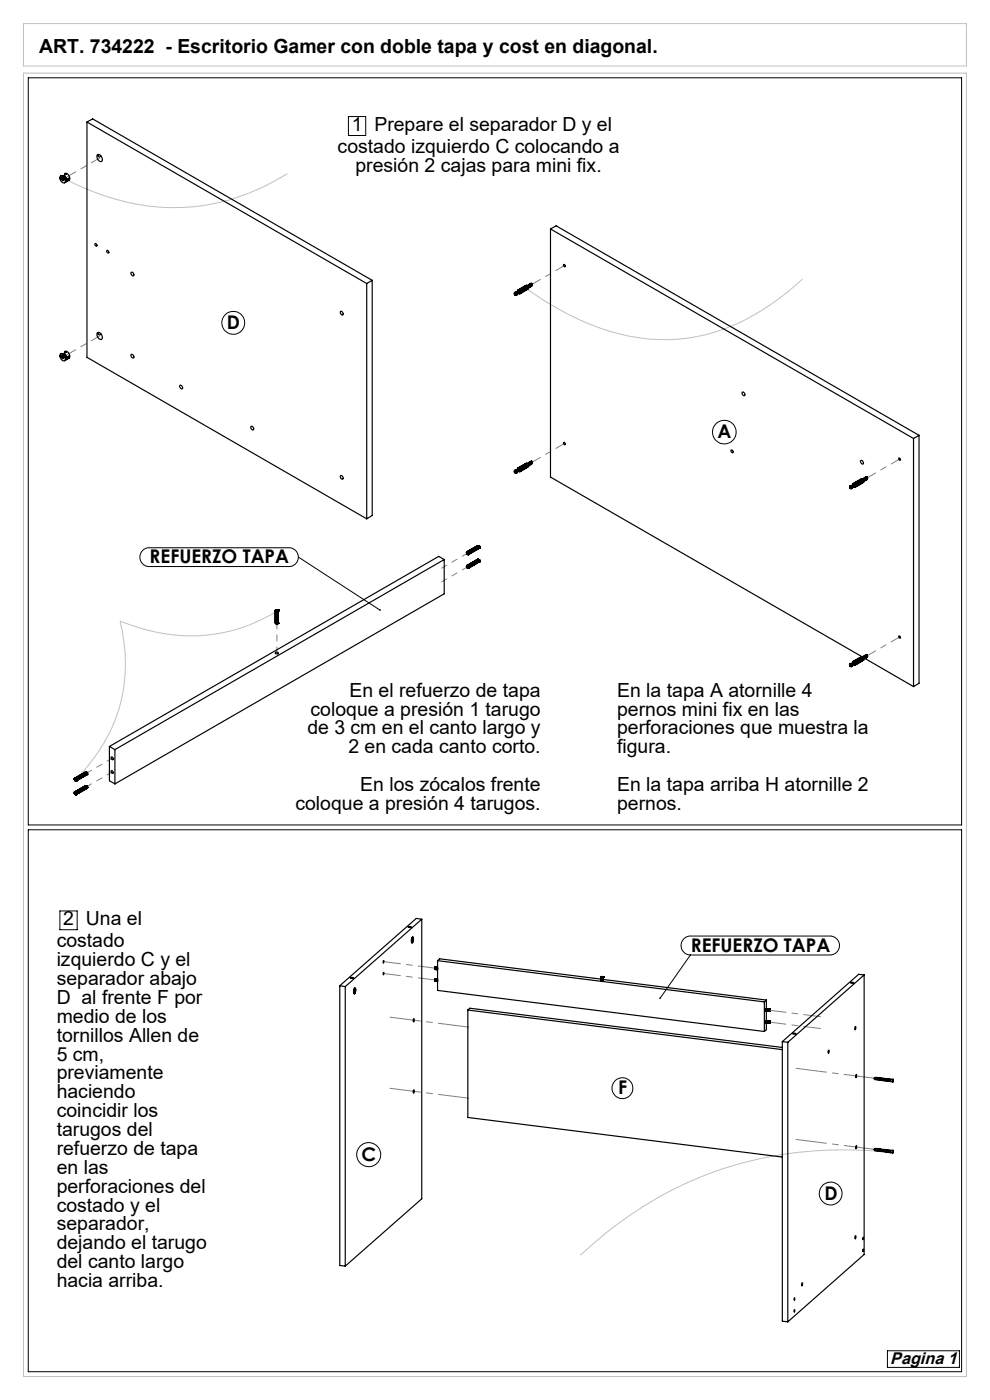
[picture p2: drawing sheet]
<svg xmlns="http://www.w3.org/2000/svg" width="210mm" height="297mm" viewBox="0 0 210 297" stroke-linecap="round" stroke-linejoin="round" font-family="sans-serif">
<path d="M5 15.5h200v276.5h-200zM5 5h200v9h-200zM61 36.8a44.1 44.1 0 0 1-40.5 4.2l-6.6-2.9M170.2 59.2a46.8 46.8 0 0 1-22.4 12.2 41.4 41.4 0 0 1-27.1-4.7 65.7 65.7 0 0 1-8.8-5.3M58.7 129.7a35.2 35.2 0 0 1-31.3 2.8l-1.9-.7a34 34 0 0 1-9.4 33.5M188.8 244.4a81.1 81.1 0 0 0-50.4 10.4 87.5 87.5 0 0 0-15.3 11.5" fill="none" stroke="#c0c0c0" stroke-width=".21"/>
<g fill="none" stroke="#000" stroke-width=".21">
<path d="M6 16.5h198v158.5h-198zM73.9 24.7h3.7v4h-3.7zM30.4 116.7l1.1-.5h29.8a1.99 1.99 0 0 1 2 2 1.99 1.99 0 0 1-2 2h-29.6a2.01 2.01 0 0 1-1.9-1.3 2.01 2.01 0 0 1 .6-2.2zM63.3 118.2l17.3 11.2M6 176h198v115h-198zM12.7 193.2h3.7v4h-3.7zM144.9 199.4a1.92 1.92 0 0 1 1.6-.8h29.6a2.01 2.01 0 0 1 2 2 2.01 2.01 0 0 1-2 2h-29.6a2.02 2.02 0 0 1-1.8-1.1 2.02 2.02 0 0 1 .2-2.1zM146.5 202.6l-6.5 9.2M188.2 286.6h15.3v3.5h-15.3z"/>
<circle cx="49.5" cy="68.5" r="2.42"/>
<circle cx="153.7" cy="91.7" r="2.5"/>
<circle cx="132" cy="230.9" r="2.22"/>
<circle cx="78.2" cy="244.9" r="2.55"/>
<circle cx="176.2" cy="253.2" r="2.42"/>
</g>
<path d="M14.2 37.5l7-4M21.2 71.3l-7 3.9M112.8 60.3l6.9-4M112.8 98.1l6.9-4M183.9 101.4l6.9-4M183.9 139.1l6.9-4" fill="none" stroke="#808080" stroke-width=".21" stroke-dasharray="15.2 1.3 1.3 1.3" stroke-dashoffset="13.2"/>
<path d="M99.2 117.4l-5.5 3.1M58.7 132.2v6.3M99.2 120.3l-5.5 3.1M18.3 166.9l5.5-3.1M18.3 164l5.5-3.1" fill="none" stroke="#808080" stroke-width=".21" stroke-dasharray="15.2 1.3 1.3 1.3" stroke-dashoffset="14"/>
<path d="M81.4 204l10.9 1.4M81.4 206.5l10.9 1.4M163.1 214.3l11 1.4M163.1 216.8l11 1.4" fill="none" stroke="#808080" stroke-width=".21" stroke-dasharray="15.2 1.3 1.3 1.3" stroke-dashoffset="11.6"/>
<path d="M82.7 215.8l16.8 2.1M82.7 230.9l16.8 2.1M185.5 228.7l-16.7-2.1M185.5 243.8l-16.7-2.1" fill="none" stroke="#808080" stroke-width=".21" stroke-dasharray="15.2 1.3 1.3 1.3" stroke-dashoffset="8.7"/>
<path d="M80.5 129.3h.2l.1 .2-.2-.1 .2 .1-.2 .1zM139.8 211.7l.3-.1 .1 .2-.3 .1 .1-.1-.1 .1z" fill="#000"/>
<g fill="none" stroke="#000" stroke-width=".25">
<path d="M12.7 37.7h.3v.3zM12.8 37.7l.2 .3M12.8 37.4a.9 .9 0 0 1 .9 .4 .9 .9 0 0 1-.1 1 1.07 1.07 0 0 1-.8-1.4zM13.1 38l.1 .1M13.2 38v.1M13.2 37.9v.1M13.2 38h-.1M13.2 38.1v.2M13.3 37.8v.5h-.1M13.3 38.2h.1M13.3 37.9l-.1 .1M13.3 38.2l-.1 .1"/>
<path d="M13.3 38l.2 .2h-.2h.2M13.3 37.8h-.1v.2M13.7 37.2l-.3 .2 .5 .7 .2-.2M13.7 37.2l.4 .7M13.7 36.9h.4l-.7 .4-.5 .1M13.7 36.9a.88 .88 0 0 1 .9 .4 .88 .88 0 0 1-.1 1M13.7 37.2v.4M13.7 36.9l.2 .1M13.7 37.7l.4 .2M13.9 38.6l.2-.2v-.4l-.4 .8M14.5 37.8l.2 .1M14.7 37.9l-.1 .3-.3 .1"/>
<path d="M14.7 37.9l-.2-.1-.2 .6-.3 .2M18.5 25.9l59.3 34.2M18.5 25.9v49.9l59.3 34.3M18.5 25.9l1.1-.7 59.4 34.3M20.6 32.9a.84 .84 0 0 1 1 .4 .84 .84 0 0 1-.2 1 1.07 1.07 0 0 1-.8-1.4zM20.9 32.8a.28 .28 0 0 0 .1 .5 .28 .28 0 0 0 .4-.2M20.2 51.7a.31 .31 0 0 1 .3 .2 .31 .31 0 0 1-.1 .3l-.2-.2zM22.6 53.2a.29 .29 0 0 1 .4 .1 .29 .29 0 0 1-.1 .4zM27.8 57.8a.4 .4 0 0 1 .5 .2 .4 .4 0 0 1-.1 .5l-.4-.4zM79 59.5l-1.2 .6M79 59.5v49.9l-1.2 .7M116.8 48.6l77 44.4"/>
<path d="M116.8 48.6v52.6l66 38.1M116.8 48.6l1.2-.7 76.9 44.5M119.5 56.2a.24 .24 0 0 1 .4 .1 .24 .24 0 0 1-.2 .3zM12.7 75.5h.3v.3zM12.8 75.5l.2 .2M12.8 75.1a.93 .93 0 0 1 .9 .5 .93 .93 0 0 1 0 .9 1 1 0 0 1-.9-1.4zM13.1 75.7l.1 .1M13.2 75.7h.1M13.2 75.7v.1M13.2 75.7h-.1M13.2 75.8v.2M13.2 75.7l-.1-.1v.1"/>
<path d="M13.3 75.6v.5l-.1-.1M13.3 76h.1M13.3 75.7h-.1M13.3 76h-.1M13.3 75.8l.2 .2-.2-.1h.2M13.3 75.6l-.1-.1v.2M13.7 75l-.3 .1 .5 .7 .2-.1M13.7 75l.4 .7M13.7 74.6h.4l-.7 .5h-.5M13.7 74.6a.88 .88 0 0 1 .9 .4 .88 .88 0 0 1-.1 1.1M13.7 75v.3M13.7 74.6l.2 .2"/>
<path d="M13.7 75.4l.4 .3M13.9 76.4l.2-.2v-.4l-.4 .7M14.5 75.6l.2 .1M14.7 75.7l-.1 .3-.3 .1M14.7 75.7l-.2-.1-.2 .5-.3 .2M20.6 70.6a.84 .84 0 0 1 1 .4 .84 .84 0 0 1-.2 1 1.07 1.07 0 0 1-.8-1.4zM20.9 70.5a.29 .29 0 0 0 0 .5 .29 .29 0 0 0 .5-.2M27.8 75.2a.4 .4 0 0 1 .5 .2 .4 .4 0 0 1-.1 .5l-.4-.3zM72.2 66a.47 .47 0 0 1 .5 .3 .47 .47 0 0 1-.1 .5 .6 .6 0 0 1-.4-.8zM77.8 60.1v50M109.1 62.2l.3 .1v.3l-.3-.2zM109.1 62.3l.3 .2z"/>
<path d="M109.2 62.1a.33 .33 0 0 0-.1 .4 .33 .33 0 0 0 .4 .1M109.2 62.1a.39 .39 0 0 1 .3 .5M109.2 62.3h-.1M109.3 62.2v.1M109.3 62.2v.3M109.3 62.5h.1M109.3 62l.4 .1v.4M109.3 62l.4 .2v.3M109.3 62l-.1 .1M109.4 62.4l-.1 .1M109.6 62l.3-.2 .2 .2-.3 .3M109.7 62.5l-.2 .1"/>
<path d="M109.7 61.9l.1-.2a.28 .28 0 0 1 .4 .2 .28 .28 0 0 1-.2 .4l-.1-.1M109.8 61.6l1.9-1.1a.52 .52 0 0 1 .4 .8l-1.8 1a.5 .5 0 0 0 0-.5 .5 .5 0 0 0-.5-.2zM109.9 61.6l-.2 .3M109.9 62.2l.4 .1M110.1 61.4l1.3-.8 .4 .2-1.4 .8zM110.5 61.8l1.4-.8v.4l-1.4 .8zM111.4 60.6l.1 .1M111.5 60.7l.2 .2M111.5 60.7l-1.3 .8M111.8 61.1v.2M111.8 61.3l-1.2 .7M111.8 61.3l.1 .1"/>
<path d="M112.1 60.5a.29 .29 0 0 1 .4-.1 .29 .29 0 0 1 .1 .5l-.1-.1M112.2 60.4l.3 .1v.3M112.2 60.4l.2 .4-.2 .2M112.2 60.4l.3 .4-.2 .1M112.2 60.5l-.3 .1M112.3 60.3a.28 .28 0 0 1 .4 0 .28 .28 0 0 1 0 .4 .22 .22 0 0 0 0-.3 .22 .22 0 0 0-.3-.1M112.6 60.2h.1M112.8 60.1l-.3 .1M112.8 60.1l-.1 .1M112.8 60.1v.1M112.8 60.2l.2 .2-.1 .2M112.8 60.2h-.1"/>
<path d="M38.1 81.8a.42 .42 0 0 1 .5 .2 .42 .42 0 0 1-.1 .5l-.3-.3zM53.2 90.5a.43 .43 0 0 1 .5 .2 .43 .43 0 0 1-.1 .5 .57 .57 0 0 1-.4-.7zM109.1 99.9l.3 .2v.2l-.3-.1zM109.2 99.8a.33 .33 0 0 0-.1 .4 .33 .33 0 0 0 .4 .2M109.2 99.8a.37 .37 0 0 1 .3 .6M109.2 99.8a.36 .36 0 0 1 .4 0 .36 .36 0 0 1 .1 .5M109.3 99.9v.2M109.3 99.7h.1a.37 .37 0 0 1 .3 .2 .37 .37 0 0 1 0 .4M109.6 99.8l.3-.2 .2 .1-.3 .3M109.7 99.7v-.1a.26 .26 0 0 1 .5 0 .26 .26 0 0 1-.2 .4l-.1-.1M109.8 99.3l1.9-1.1a.51 .51 0 0 1 .4 .8l-1.8 1.1a.5 .5 0 0 0 0-.6 .5 .5 0 0 0-.5-.2zM109.9 99.3l-.2 .4"/>
<path d="M109.9 100l.4 .1M110.1 99.2l1.3-.8 .4 .2-1.4 .7zM110.5 99.6l1.4-.8v.3l-1.4 .8zM111.4 98.4l.1 .1M111.5 98.5l.2 .1M111.5 98.5l-1.3 .7M111.8 98.8v.3M111.8 99.1l-1.2 .7M111.8 99.1h.1M112.2 98.2h.2a.21 .21 0 0 1 .2 .1 .21 .21 0 0 1-.1 .3h.1a.29 .29 0 0 0-.1-.4 .29 .29 0 0 0-.4 0M112.2 98.2l.2 .3-.2 .2M112.2 98.2l.3 .4-.2 .1"/>
<path d="M112.2 98.2l-.3 .1M112.3 98a.31 .31 0 0 1 .5 .1 .31 .31 0 0 1-.1 .4v-.1a.22 .22 0 0 0 0-.3 .22 .22 0 0 0-.3 0M112.6 98h.1M112.7 97.9l-.1 .1M112.8 97.8l-.3 .1M112.8 97.8l-.1 .1M112.8 97.8v.1M112.8 97.9l.2 .2-.1 .2M112.8 97.9h-.1M119.5 93.9a.24 .24 0 0 1 .4 .1 .24 .24 0 0 1-.2 .3zM155.1 95.5a.33 .33 0 0 1 .4 .2 .33 .33 0 0 1-.2 .4l-.2-.3zM157.4 83.2a.44 .44 0 0 1 .5 .2 .44 .44 0 0 1-.1 .6 .63 .63 0 0 1-.4-.8z"/>
<path d="M182.6 97.8a.4 .4 0 0 1 .5 .1 .4 .4 0 0 1-.1 .6l-.4-.4zM190.7 97.2a.25 .25 0 0 1 .3 .2 .25 .25 0 0 1-.2 .2zM193.8 93v52.7M194.9 92.4l-1.1 .6M194.9 92.4v52.6l-1.1 .7M72.2 100.9a.44 .44 0 0 1 .5 .2 .44 .44 0 0 1-.1 .6 .55 .55 0 0 1-.4-.8zM94.2 118.7l-69.8 40.3M94.2 118.7v7.3l-69.8 40.3M94.2 118.7l-1.1-.7-69.9 40.4M99 117.3h.1M99 117.3v.1M99 117.2h.1"/>
<path d="M99 117.4h.1M99 120h.1M99 120h.2M99 117.5h.1M99 117.1v.2M99 117v.2M99 117l.1 .1M99.1 117.1h.1M99.1 117.5h.1M99.1 120h.1M99.1 117v.1M99.1 120l-.1 .1"/>
<path d="M99.1 119.9v.1M99.1 117.6h.1M99.2 117.1h.1M99.2 117.6h.1M99.2 117.1h-.2M99.2 117.2h.1M99.3 117.2h.1M99.3 117.6h.1M99.3 117.2l.1 .1M99.3 117.3h.1M99.3 117.3l.1 .1M99.4 117.3v.1"/>
<path d="M99.4 117.4h.1M99.4 117.4v.1M99.4 117.5h.1M99.4 117.5v.1M99.4 117.6h.1M101.3 118.6v.1M101.3 118.6l-2.3 1.4M101.4 115.7h.1M101.4 115.7l-2.4 1.3M101.4 118.6l-2.3 1.3M101.4 115.8h.1M101.4 115.7l-2.3 1.4"/>
<path d="M101.4 115.8l-2.3 1.3M101.4 115.7v.1M101.4 118.7l-2.3 1.3M101.4 115.7l-2.2 1.4M101.5 115.8h.1M101.5 118.7h.1M101.5 115.8l-2.3 1.3M101.5 118.7l-2.3 1.3M101.5 118.7l.1 .1M101.5 115.8l-2.2 1.4M101.5 115.8l-2.3 1.4M101.5 115.8l.1 .1"/>
<path d="M101.5 118.7l-2.2 1.3M101.6 115.9h.1M101.6 118.8l-2.3 1.4M101.6 118.8h.1M101.6 115.9l-2.3 1.3M101.6 118.8l-2.3 1.3M101.6 116h.1M101.6 116.3h.1M101.6 118.8v.1M101.6 119.2h.1M101.6 115.9l-2.3 1.4M101.6 115.9v.1"/>
<path d="M101.6 116l-2.3 1.3M101.6 115.9l.1 .2M101.6 119.2l-2.3 1.3M101.6 118.9h.1M101.6 118.9v.1M101.6 116l.1 .2M101.6 118.9l.1 .2M101.6 116l-2.2 1.3M101.6 116l-2.2 1.4M101.6 116l.1 .1-2.3 1.3M101.6 118.9l-2.2 1.3M101.6 118.9l-2.3 1.3"/>
<path d="M101.6 119h.1M101.6 118.9l.1 .1M101.7 116.1h.1M101.7 116.1v.1M101.7 116.2h.1M101.7 119h.1M101.7 119v.1M101.7 119.1h.1M101.7 119.2h.1M101.7 116.2v.1M101.7 116.1l-2.3 1.3M101.7 116.2l-2.3 1.3"/>
<path d="M101.7 116.3l-2.4 1.3M101.7 119l-2.3 1.3M101.7 119.1l-2.3 1.3M101.7 119.2l-2.3 1.3M109.1 100.1h.2M109.1 100.1l.3 .2-.1-.2M109.2 100l-.1 .1M109.3 100.1v.2l.1-.1M109.3 100v.1M109.7 100.3l-.2 .1M180.2 103.3h.2l.1 .3zM180.2 103.4h.1"/>
<path d="M180.2 103.4l.1 .1M180.3 103.1l-.1 .4 .4 .2M180.3 103.1l.4 .3-.1 .3M180.3 103.4h-.1M180.3 103.3v.1M180.3 103.5v.1M180.3 103.3l.1 .1M180.4 103.5l-.1 .1M180.4 103.4l-.1 .1M180.4 103.4l.1 .1h-.1M180.4 103.4h-.1M180.4 103l.4 .2v.4"/>
<path d="M180.4 103a.37 .37 0 0 1 .4 .6M180.4 103l-.1 .1M180.4 103.5h.1M180.7 103l.3-.1 .2 .1v.1l-.3 .2M180.8 103.6l-.2 .1M180.9 102.6l-.1 .4M180.9 102.6a.44 .44 0 0 1 .5 .3 .44 .44 0 0 1-.2 .5l-.2-.1h.2a.29 .29 0 0 0 0-.4 .29 .29 0 0 0-.4-.1l.1 .2M180.9 102.6l1.8-1a.53 .53 0 0 1 .5 .7l-1.8 1.1M181.2 102.5l1.3-.8 .3 .2-1.3 .8zM181.6 102.8l1.4-.7v.3l-1.4 .8zM182.5 101.7l.1 .1M182.6 101.8l.2 .1"/>
<path d="M182.6 101.8l-1.2 .7M182.9 102.3l-1.2 .7M182.9 102.3l.1 .1M182.9 102.1v.2M183.3 101.5l-.2 .1M183.3 101.5l.2 .4-.2 .1M183.3 101.5l.3 .3-.1 .2-.1-.1M183.3 101.5h.1M183.3 101.5h.1a.23 .23 0 0 1 .2 .1 .23 .23 0 0 1 0 .2l.1 .1a.28 .28 0 0 0-.1-.5 .28 .28 0 0 0-.4 .2M183.4 101.3a.31 .31 0 0 1 .4 0 .31 .31 0 0 1 .1 .5l-.1-.3-.3-.1M183.9 101.2l-.2 .1M183.9 101.1l-.3 .1"/>
<path d="M183.9 101.1v.1M183.9 101.2l.2 .3-.1 .1M183.9 101.2h.1M58.4 132.1h.1M58.4 129.5l.1 2.7M58.4 129.5h.1M58.4 129.6h.1M58.5 129.6h.1M58.5 129.4v2.9v-2.7M58.5 132.2h.1M58.5 129.4h.1M58.5 129.6h-.1"/>
<path d="M58.5 129.4l-.1 .1M58.5 129.4a.26 .26 0 0 1 .3-.1 .26 .26 0 0 1 .1 .2 .26 .26 0 0 1-.2 .1 .26 .26 0 0 1-.2-.2zM58.5 138.4a.32 .32 0 0 1 .3-.1 .32 .32 0 0 1 .2 .3l-.1 .1a.27 .27 0 0 1-.3 .1 .27 .27 0 0 1-.1-.4zM58.5 132.3h.1M58.5 129.6l.1 2.7M58.6 129.7h.1M58.6 132.3h.1M58.6 129.3h.1M58.6 129.7v2.6M58.7 132.3h.1M58.7 129.3h.1M58.7 129.7h-.1"/>
<path d="M58.7 129.7h.1M58.7 129.7v2.6M58.8 129.7v2.6M58.8 132.3h.1M58.8 129.7l-.1 2.6M58.8 129.3h.1M58.8 129.7h.1M58.9 129.4h.1M58.9 129.3v.1M58.9 132.3h-.1M58.9 132.3h.1M58.9 129.6h.1"/>
<path d="M58.9 129.6v.1M58.9 129.6v2.7M58.9 129.6l-.3 .1M59 129.4h.1M59 129.4v.1M59 129.6h.1M59 129.6l-.1 2.7h-.3M59 129.4v2.8M59 129.5h.1M59 129.5v.1M59.1 132.1h.1M59.1 129.5l-.1 .1"/>
<path d="M99 120.1h.1M99 120.2h.1M99 120.1v.1M99 120v.1M99 120.3h.1M99 120.2v.1M99 120h.1a.24 .24 0 0 1 .2 .2 .24 .24 0 0 1-.1 .3l-.2-.3zM99 120.4h.1M99.1 120.4h.1M99.1 120.5h.1M99.2 120h.1M99.2 120.5h.1"/>
<path d="M99.2 120l.1 .1M99.2 120l.2 .2M99.2 120.5l.1 .1M99.3 120.1h.1M99.3 120.5h.1M99.3 120.5v.1M99.3 120.1v.1M99.3 120.2h.1M99.4 120.2v.1M99.4 120.3h.1M99.4 120.4h.1M99.4 120.4v.1"/>
<path d="M99.4 120.5h.1M99.4 120.2h.1M99.4 120.3v.1M182.5 139.4l.1 .1M182.6 139.5l.2 .2M182.6 139.5l-1.2 .8M182.9 139.8v.3M183.3 139.2l-.2 .2M183.3 139.2h.1a.23 .23 0 0 1 .2 .1 .23 .23 0 0 1 0 .3h.1a.29 .29 0 0 0-.1-.4 .29 .29 0 0 0-.4 .1M183.3 139.2l.2 .4-.2 .2M183.3 139.2l.3 .4-.2 .1M183.4 139.1a.31 .31 0 0 1 .4 0 .31 .31 0 0 1 .1 .4l-.1-.3-.3-.1"/>
<path d="M183.6 139.7l10.2 6M183.7 139h.2M183.9 138.9l-.3 .1M183.9 138.9v.1M183.9 139l.2 .2-.1 .2M183.9 139h.1M190.7 134.9a.28 .28 0 0 1 .3 .2 .28 .28 0 0 1-.1 .3l-.3-.3zM23.2 158.4l1.2 .6M23.2 158.4v7.2l1.2 .7M24.4 159v7.3M180.2 141.1h.1M180.2 141.1l.1 .1"/>
<path d="M180.3 140.9l-.1 .3 .4 .2M180.3 140.9l.4 .2-.1 .3M180.3 141.1h-.1M180.3 141v.3M180.3 141.2l.2 .1-.1-.1M180.4 141.3h-.1M180.4 141.1h-.1M180.4 140.8l.4 .2v.3M180.4 140.8a.37 .37 0 0 1 .4 .5M180.4 140.8l-.1 .1M180.7 140.8l.3-.2 .2 .1v.2l-.3 .2M180.8 141.3l-.2 .1"/>
<path d="M180.9 140.3l-.1 .4M180.9 140.3a.44 .44 0 0 1 .5 .3 .44 .44 0 0 1-.2 .5l-.2-.1 .2 .1a.29 .29 0 0 0 0-.4 .29 .29 0 0 0-.4-.1l.1 .1M180.9 140.3l1.8-1a.51 .51 0 0 1 .5 .7l-1.8 1.1M181.2 140.2l1.3-.8 .3 .2-1.3 .8zM181.6 140.6l1.4-.8v.4l-1.4 .8zM182.9 140.1l-1.2 .7M182.9 140.1l.1 .1M15.7 168.2h.1M15.7 165.2h.1M15.7 165.2l.1 .1M15.7 165.3h.1M15.8 168.2h.1"/>
<path d="M15.8 165.3h.1M15.8 168.2a.21 .21 0 0 1 .3 0 .21 .21 0 0 1-.1 .3zM15.8 168.1v.1M15.8 168.1h.1M15.8 168.3h.1M15.8 165.2h.1M15.8 165.4h.1M15.8 165.2v.1M15.8 168.1l-.1 .1M15.8 168h.1M15.8 168.4h.1M15.8 165.1v.1"/>
<path d="M15.8 165.1h.1M15.8 165.5h.1M15.8 168v.1M15.8 165.1l-.1 .1M15.9 168h.1M15.9 168.4h.1M15.9 165.1h-.1M15.9 165.1h.1M15.9 165.6h.1M15.9 168.5h.1M15.9 168.5l.1 .1M15.9 168.6h.2"/>
<path d="M15.9 165.1l.1 .1M15.9 165.6l.2 .1M16 168.6h.1M16 168v.1M16 165.1h.1M16 168.1h.1M16 165.2h.1M16 165.7h.1M16.1 168.6h.1M16.1 168.1h.1M16.1 165.7h.1M16.1 165.2h.1"/>
<path d="M16.1 168.1v.1M16.1 168.2h.1M16.1 165.2v.1M16.1 165.3h.1M16.2 168.5h.1M16.2 168.3h.1M16.2 168.2h.1M16.2 165.6l-.1 .1M16.2 165.3h.1M16.2 165.3v.1M16.2 168.2v.1M16.2 168.4h.1"/>
<path d="M16.2 165.5h.1M16.2 165.6h.1M16.2 165.4h.1M16.2 168.3v.3M16.2 168.5l-.1 .1M18.1 166.7h.1M18.1 163.8h.1M18.1 163.8l-2.3 1.3M18.1 166.7l-2.3 1.3M18.2 166.7h.1M18.2 166.7l-2.3 1.3M18.2 163.8l-2.3 1.3"/>
<path d="M18.2 163.8h.1M18.3 166.7h.1M18.3 163.8h.1M18.3 166.8h.1M18.3 166.7l-2.4 1.3M18.3 163.9h.1M18.3 163.8l.1 .1M18.3 166.8l-2.3 1.3M18.3 163.8v.1M18.3 166.7v.1M18.3 166.7l-2.3 1.3M18.3 163.8l-2.3 1.3"/>
<path d="M18.3 166.8l-2.2 1.3M18.3 163.9l-2.3 1.3M18.3 163.9l-2.2 1.3M18.4 166.8h.1M18.4 166.8v.1M18.4 163.9v.1M18.4 164l-2.3 1.3M18.4 166.9h.1M18.4 163.9h.1M18.4 166.8l-2.3 1.3M18.4 166.8l-2.3 1.4M18.4 163.9l-2.3 1.3"/>
<path d="M18.4 164h.1M18.4 164.4h.1M18.4 164.4l-2.3 1.3M18.4 166.9l-2.3 1.3M18.4 167.2v.1M18.4 166.9l-2.2 1.3M18.4 164l-2.2 1.3M18.5 166.9h.1M18.5 166.9v.1M18.5 167h.1M18.5 164h.1M18.5 164v.1"/>
<path d="M18.5 164.1h.1M18.5 164.3v.1M18.5 167.2h.1M18.5 164.1l-2.3 1.3M18.5 164.3l-2.3 1.4v-.3M18.5 166.9l-2.3 1.3M18.5 166.9l-2.3 1.4M18.5 167l-2.3 1.3M18.5 167.2l-2.4 1.4M18.5 164l-2.3 1.3M18.5 167.1h.1M18.5 167.1l-2.3 1.3"/>
<path d="M18.5 164.2l-2.3 1.3M18.5 164.1l-2.3 1.4M18.5 164.2h.1M18.5 164.1v.1M18.5 167.1v.1M18.5 167l-2.3 1.4M18.5 167.2l-2.3 1.3M18.5 164.2l-2.3 1.4M23.6 163.5a.3 .3 0 0 1 .4 .2 .3 .3 0 0 1-.2 .4l-.2-.2zM23.6 160.6a.33 .33 0 0 1 .4 .2 .33 .33 0 0 1-.2 .4l-.2-.3zM86.6 196.6l.6 .1-.4 .1zM87.4 198.9l.1-.1a.72 .72 0 0 1 0 1.1v.1a.26 .26 0 0 1-.3-.2 .26 .26 0 0 1 .1-.3z"/>
<path d="M87.4 199.5l.1 .1M87.4 199.4l.1 .2M87.5 199.4v-.2v.2M87.5 199.3l.1 .1M87.5 199.4h-.1M87.5 198.9v.1M87.5 199.6h.1M87.5 198.8a.79 .79 0 0 1-.2 1.2v-.6zM87.5 198.9l-.1 .2zM87.5 199v.1M87.5 199h.1M87.5 199.4h.1"/>
<path d="M87.6 199.4h-.2M89.5 195l-1.2-.2-16.2 14.3M89.5 195l-16.3 14.3M89.5 195v59.3l-16.3 14.3M72.1 209.1l1.1 .2M72.1 209.1v59.4l1.1 .1M73.2 209.3v59.3M74.3 207.5l.5-.1 .2 .1zM75.2 209.7l.1-.1a.93 .93 0 0 1-.2 1.2l-.1-.6zM75.2 210.3v.1M75.2 209.7v-.1a.79 .79 0 0 1 .1 1.1l-.2 .1-.1-.2zM75.2 210.2v.1"/>
<path d="M75.2 209.7v.2zM75.2 209.8v.1M75.2 210.1h.1M75.2 210.4h.1M75.2 210.2h.1M75.2 210.1v-.1v.2M75.2 210.1l.1 .1M75.2 209.9h.1M75.2 210.3h-.1M75.3 210.2l-.1 .1M81.3 206.3l.2 .1-.2 .4zM81.4 203.8l-.1 .5z"/>
<path d="M87.7 216.1l.2 .4-.2 .3zM92.2 205.4h.1M92.2 205.5h.1M92.2 205.5v.1M92.2 208h.1M92.2 207.9h.1M92.2 208v.1M92.2 205.6h.1M92.2 208.1h.1M92.2 205.4l.6 .1M92.2 205.4v.1M92.2 207.9v.1"/>
<path d="M92.2 205.5l.6 .1M92.2 205.6h.6h-.5M92.2 207.9l.6 .1-.5-.1M92.2 208h.6M92.2 208l.6 .1M92.2 208l.6 .1h-.6M92.2 208.1l.6 .1-.5-.1M92.3 205.6h.1M92.3 208.1h.1M92.3 205.3h.1M92.3 205.3v.1M92.3 205.2l-.1 .4"/>
<path d="M92.3 207.9h.1M92.3 207.8v.1M92.3 207.8h.1M92.3 207.7l-.1 .4M92.3 205.3l.5 .2-.5-.1M92.3 205.6v.1M92.3 208.1v.1M92.3 205.2l.5 .1h-.5M92.3 205.6l.5 .1M92.3 207.8l.5 .1M92.3 208.1l.5 .1h-.5M92.3 205.2h.1"/>
<path d="M92.3 207.7h.1M92.3 205.7h.1M92.3 208.2h.1M92.3 205.2l.5 .1M92.3 207.7l.5 .1-.5-.1M92.3 205.2h.5h-.5v.1M92.3 207.7h.5h-.5v.1M92.8 203.8l69.3 8.7M92.8 203.8v6.3l69.3 8.7M92.8 203.8l.5-.4 34.2 4.3M99.2 214.3v22.8l66.7 8.4M99.2 214.3l66.7 8.4"/>
<path d="M99.2 214.3l.5-.4 66.2 8.3M127.5 207.3h.1M127.5 208l.1 .1M127.5 207.2v.8M127.5 207.2h.1M127.5 207.2h.4zM127.5 207.3l.1 .8M127.6 207.3h.1M127.6 207.3v.8M127.7 207.3h.1M127.7 207.3v.8M127.8 207.3h.1"/>
<path d="M127.8 207.3h-.1M127.8 207.3v.8M127.9 207.3h.1M127.9 207.3l-.1 .8M127.9 207.2h.1M127.9 207.2l.1 .1M127.9 207.2v.8M128 207.2h.1M128 207.3v.7l-.4 .1M128 207.2l-.1 .1M128 207.8l34.6 4.4M162.1 212.5v6.3"/>
<path d="M162.2 216.8l.1 .2 .8 .1M162.2 214.3l.1 .2 .8 .1M162.2 216.7l.8 .2M162.2 216.8h.8M162.2 216.8l.8 .1M162.2 216.8l.8 .2M162.2 216.9l.8 .1M162.2 214.3h.8M162.2 214.2l.8 .2M162.2 214.3l.8 .2M162.2 214.3l.8 .1M162.3 216.7l.7 .1"/>
<path d="M162.3 216.6l.8 .1M162.3 216.9l.7 .1M162.3 214.2l.7 .1M162.3 214.1l.7 .1M162.3 216.5l.8 .1M162.4 216.5l-.2 .3M162.6 217v1.4l-.5 .4M162.6 212.2l-.5 .3M162.6 212.2v1.8M162.6 214.5v2M163 216.8h.1M163 216.8v.1"/>
<path d="M163 217h.1M163 214.5h.1M163 217.1h.1M163 216.9v.1M163 216.9h.1M163 216.7h.1M163 214.5l.1 .1M163 214.4h.1M163 214.3v.1M163 214.3h.1M163 214.2h.1M163 214.2v.1"/>
<path d="M163 214.4v.2M163 216.7v.1M163 217v.1M163 216.7h-.7l.7 .1M163 216.7l-.7-.1 .7 .1M163 217h-.7l.7 .1M163 214.4v.1M163 214.5l-.7-.1 .7 .2M163 214.6h.1M163.1 217.1h.1M163.1 216.7h.1M163.1 216.6h.1"/>
<path d="M163.1 214.6h.1M163.1 214.2h-.1M163.1 214.2h.1M163.1 214.1v.1M163.1 214.1h.1M163.1 214.2l-.8-.1 .7 .1M163.1 214.1h-.8l.8 .1M163.1 216.6v.1M163.1 216.6l-.8-.1 .8 .1M163.1 214.1l-.8-.1 .8 .1M163.1 216.7v.3zM163.1 217h.1"/>
<path d="M163.1 214.1v.4zM163.1 214.5h.1M163.1 214.1l-.8-.1-.1 .3M163.1 217v.1M163.1 216.6l.1 .1M163.1 214.5v.1M163.1 214.1l.1 .1M163.2 216.6h.1M163.2 214.1h.1M163.2 216.6h-.1M168.2 219.3l.4-.1 .2 .1zM180.4 208.4l.7 .1-.5 .1z"/>
<path d="M181.4 217.8l.1 .1-.1 .5-.1-.2zM183.3 206.8v59.3l-16.2 14.3M183.3 206.8l-16.2 14.3M183.3 206.8l-1.2-.1-16.2 14.3M87.7 231.2l.2 .1-.2 .6zM165.9 221l1.2 .1M165.9 221v59.3l1.2 .1M167.1 221.1v59.3M175.8 222.8l.1 .2-.2 .4zM181.6 228l.1 .4-.2 .2zM185.5 228.8h.1M185.5 228.7l.3 .2"/>
<path d="M185.5 228.7l.1 .4 .1-.2M185.5 228.7v.2M185.8 228.6v.2M185.8 228.6l-.3 .1M185.8 228.6h.1M185.8 228.8v-.3v.5h.3M186.1 228.6v.1M186.1 228.7l-.3-.1v.2l.3 .2M186.1 228.7v.2M186.1 228.9l.1-.3-.1 .5 .3-.1M186.4 228.6v.1M186.4 228.7h-.2v.1l.2 .3"/>
<path d="M186.4 228.7v.2l.1-.3-.1 .5h.3M186.7 228.7h.1M186.7 228.7h-.2v.3l.2 .1M186.7 228.7v.2l.1-.3v.5h.2M186.8 228.8v.3h.2M186.8 228.7l.2 .1M187 228.8v.2l.1-.3a.31 .31 0 0 0-.1 .3 .31 .31 0 0 0 .3 .2M187 228.7v.1M187.3 228.8h-.2v.3l.3 .1M187.3 228.8l.1 .3v-.4v.6l.2-.1M187.4 228.8h-.1M187.5 229.2h.2"/>
<path d="M187.6 228.8h-.2l.1 .4M187.7 228.8l-.1 .3M187.7 229.1v-.4a.31 .31 0 0 0-.1 .4 .31 .31 0 0 0 .3 .2v-.1M188 228.8v.1M188 228.9h-.3v.1l.3 .2M188 228.9v.2M188 229.1v-.3a.29 .29 0 0 0-.1 .3 .29 .29 0 0 0 .3 .2M188.3 228.9h.1M188.3 228.9h-.3v.2l.3 .2M188.3 228.9v.3v-.4a.29 .29 0 0 0 0 .4 .29 .29 0 0 0 .2 .1h.1M188.6 228.9v.1M188.6 229l-.3-.1v.3l.3 .1"/>
<path d="M188.6 229v.2v-.3v.5h.2M188.8 229.3l.1 .1M188.9 229h-.2v.3h.1M188.9 229l-.1 .3M188.9 228.9v.1M189.3 229l-.4-.1-.1 .3 .1 .2 .4 .1M189.4 229h.1l-.1 .6zM189.4 229.2v.2v-.1M189.4 229.3h.1M189.4 228.9l-.2 .4 .1 .2M189.4 229.1v.1M189.4 229.2v.1"/>
<path d="M181.6 243.1l.1 .4-.1 .2zM185.5 243.9h.1M185.5 243.8l.2 .2M185.5 243.8l.1 .4 .1-.2M185.5 243.8v.2M185.7 244h.1M185.8 243.7l-.3 .1M185.8 243.7v.2M185.8 243.9v-.3a.31 .31 0 0 0 0 .3 .31 .31 0 0 0 .3 .2M186 244.1h.1M186.1 243.7v.1M186.1 243.8l-.3-.1 .2 .3"/>
<path d="M186.1 243.8v.2M186.1 244v-.4a.31 .31 0 0 0 0 .4 .31 .31 0 0 0 .2 .2l.1-.1M186.4 243.7v.1M186.4 243.8h-.2v.1l.2 .2M186.4 243.8v.2v-.3a.29 .29 0 0 0 0 .3 .29 .29 0 0 0 .3 .2M186.7 243.8h.1M186.7 243.8h-.2v.3l.2 .1M186.7 243.8v.2l.1-.3a.29 .29 0 0 0-.1 .3 .29 .29 0 0 0 .3 .2M187 243.9l-.2-.1v.3l.2 .1M187 243.9v.2l.1-.3v.5l.2-.1M187 243.8v.1M187.3 243.9h-.2v.3l.3 .1"/>
<path d="M187.3 243.9l.1 .2v-.3v.6l.2-.1M187.4 243.8l-.1 .1M187.6 243.9h-.2v.1l.3 .3M187.6 243.9v.3M187.7 243.9h-.1M187.7 244.2v-.4l-.1 .4 .1 .2 .2-.1M187.7 244l.1 .3h.2M187.7 243.9l.3 .1M188 243.9v.1M188 244v.2M188 244.2v-.3v.5h.2M188.3 244h.1"/>
<path d="M188.3 244l-.3 .1 .3 .3M188.3 244v.2v-.3a.31 .31 0 0 0-.1 .3 .31 .31 0 0 0 .3 .2h.1M188.5 244.4h.1M188.6 244v.3M188.6 244h-.3l.2 .4M188.6 244.3v-.4a.31 .31 0 0 0 0 .4 .31 .31 0 0 0 .2 .2v-.1M188.8 244.4l.1 .1M188.9 244.1h-.2l.1 .3M188.9 244.1l-.1 .3M188.9 244.5l.4 .1M188.9 244v.1M189.3 244.1v.5"/>
<path d="M189.3 244.1h-.4v.4M189.4 244.4h.1M189.4 244l.1 .4-.2 .2zM189.4 244l-.1 .1M189.4 244.2v.3v-.1M189.4 244.2h.1M189.4 244.2v.2M168.5 277.9l.1-.1-.1 .5zM168.6 275.3v.4l-.1 .1zM170.1 272.2h.2l-.2 .6zM181.4 262.2l.2 .1-.2 .5zM183.1 265v.5z"/>
<path d="M183.1 262.5v.5z"/>
<circle cx="99.1" cy="117.3" r=".2"/>
<circle cx="180.4" cy="141.2" r=".18"/>
<circle cx="15.9" cy="165.5" r=".2"/>
</g>
<g font-size="4.1">
<text x="8.3" y="11.3">ART. 734222 - Escritorio Gamer con doble tapa y cost en diagonal.</text>
<text x="74.6" y="27.8">1</text>
<text x="79.4" y="27.8">Prepare el separador D y el</text>
<text x="71.6" y="32.5">costado izquierdo C colocando a</text>
<text x="75.4" y="36.5">presión 2 cajas para mini fix.</text>
<text x="74.1" y="147.8">En el refuerzo de tapa</text>
<text x="130.9" y="147.8">En la tapa A atornille 4</text>
<text x="65.2" y="155.8">de 3 cm en el canto largo y</text>
<text x="65.9" y="151.8">coloque a presión 1 tarugo</text>
<text x="130.9" y="151.8">pernos mini fix en las</text>
<text x="130.9" y="155.8">perforaciones que muestra la</text>
<text x="73.9" y="159.8">2 en cada canto corto.</text>
<text x="130.9" y="159.8">figura.</text>
<text x="76.4" y="167.8">En los zócalos frente</text>
<text x="130.9" y="167.8">En la tapa arriba H atornille 2</text>
<text x="62.7" y="171.8">coloque a presión 4 tarugos.</text>
<text x="130.9" y="171.8">pernos.</text>
<text x="13.4" y="196.3">2</text>
<text x="18.2" y="196.3">Una el</text>
<text x="12" y="201">costado</text>
<text x="12" y="205">izquierdo C y el</text>
<text x="12" y="209">separador abajo</text>
<text x="12" y="213">D al frente F por</text>
<text x="12" y="217">medio de los</text>
<text x="12" y="221">tornillos Allen de</text>
<text x="12" y="225">5 cm,</text>
<text x="12" y="229">previamente</text>
<text x="12" y="233">haciendo</text>
<text x="12" y="237">coincidir los</text>
<text x="12" y="241">tarugos del</text>
<text x="12" y="245">refuerzo de tapa</text>
<text x="12" y="249">en las</text>
<text x="12" y="253">perforaciones del</text>
<text x="12" y="257">costado y el</text>
<text x="12" y="261">separador,</text>
<text x="12" y="265">dejando el tarugo</text>
<text x="12" y="269">del canto largo</text>
<text x="12" y="273">hacia arriba.</text>
</g>
<g font-size="4">
<text x="48.1" y="69.8">D</text>
<text x="152.2" y="93">A</text>
<text x="31.7" y="119.5">REFUERZO TAPA</text>
<text x="146.5" y="201.9">REFUERZO TAPA</text>
<text x="131.1" y="232.1">F</text>
<text x="76.7" y="246.3">C</text>
<text x="174.9" y="254.6">D</text>
</g>
<text font-size="3.6" x="188.8" y="289.3">Pagina 1</text>
</svg>
